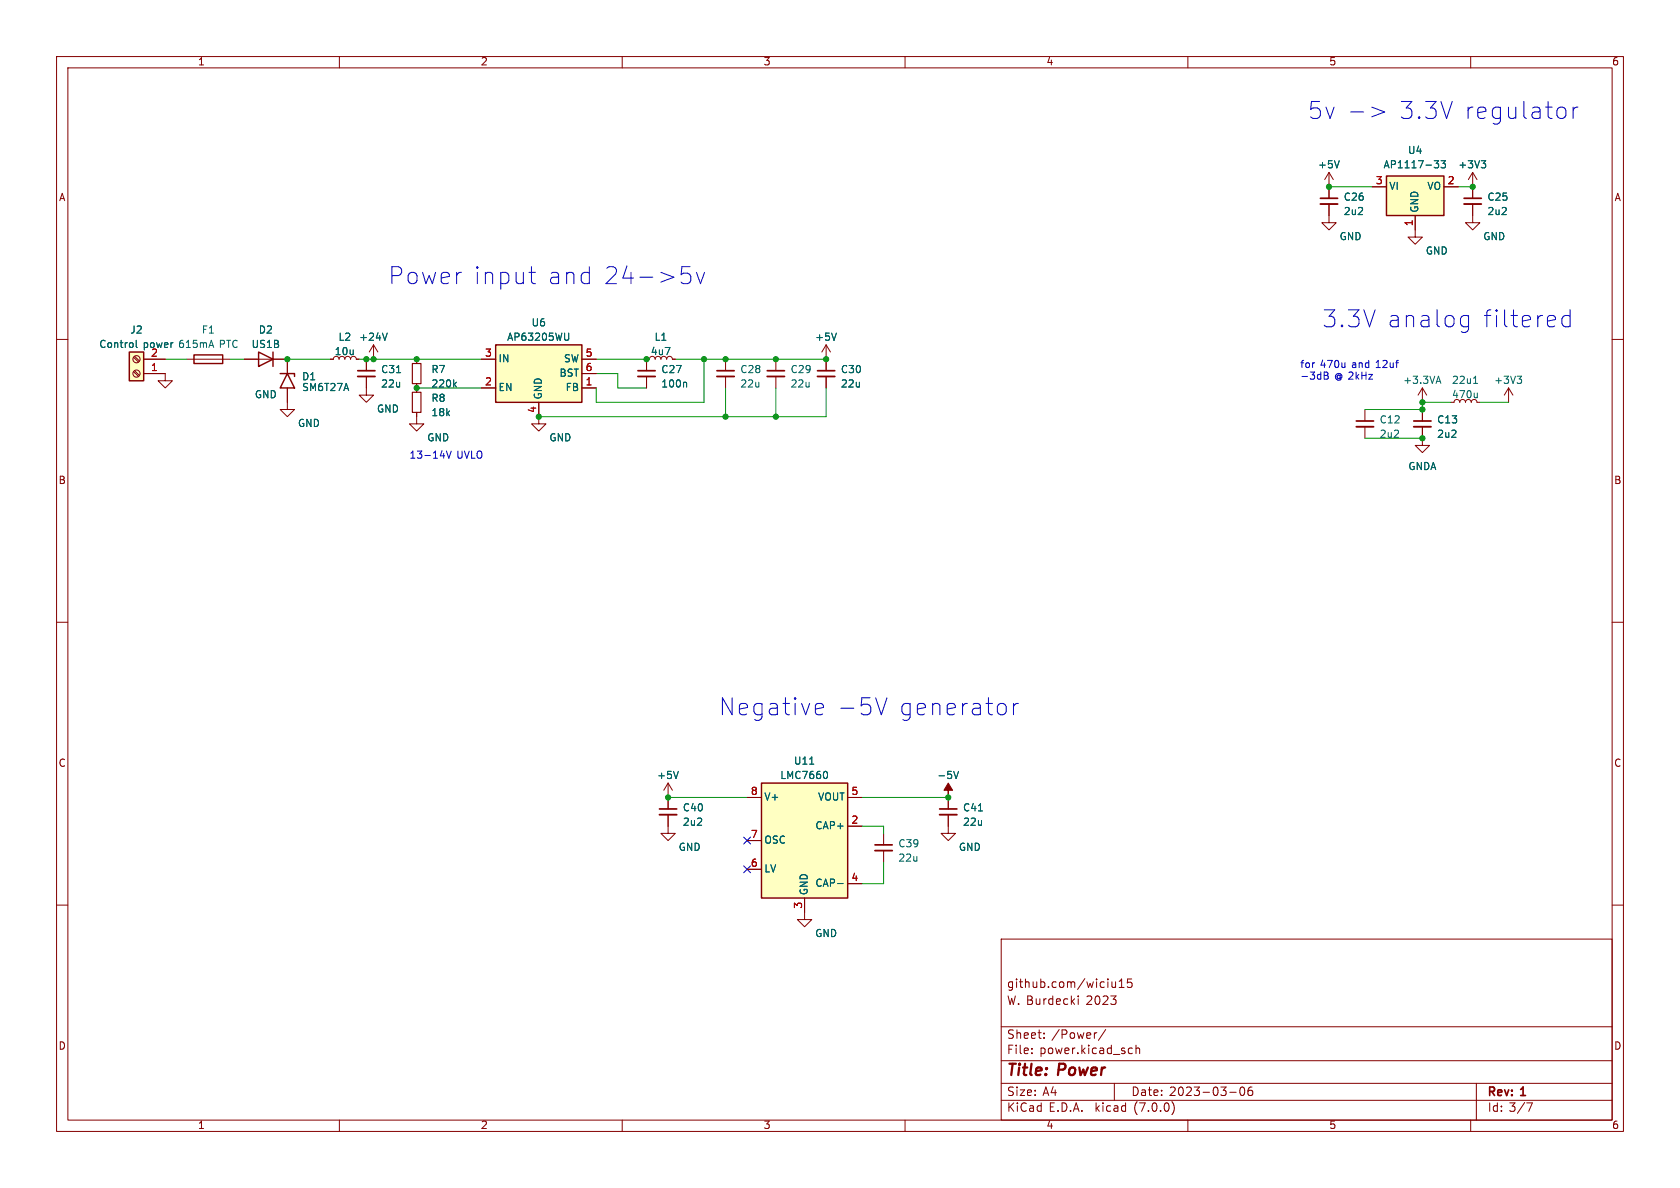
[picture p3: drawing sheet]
<svg xmlns="http://www.w3.org/2000/svg" width="297mm" height="210mm" viewBox="0 0 297 210" stroke-linecap="round" stroke-linejoin="round" font-family="sans-serif">
<g fill="none" stroke="#840000" stroke-width=".18">
<path d="M10 10h277v190h-277zM12 12h273v186h-273zM60 10v2M110 10v2M160 10v2M210 10v2M260 10v2M234.9 36.1v3.3h1.3l-1.3 1.2-1.2-1.2h1.2M234.9 30.5v4.6M234.9 30.5l-.7 1.3M234.9 30.5l.8 1.3M242.6 33h2.5"/>
<path d="M250.2 38.1v3.8h1.3l-1.3 1.3-1.3-1.3h1.3M255.3 33h2.5M260.3 36.1v3.3h1.3l-1.3 1.2-1.2-1.2h1.2M260.3 30.5l-.7 1.3M260.3 30.5v4.6M260.3 30.5l.8 1.3M10 60h2M285 60h2M23.6 63.2l.9 .8M23.6 65.7l.9 .8M23.8 63l.9 .8M23.8 65.5l.9 .9"/>
<path d="M25.4 66h3.8v1.3h1.3l-1.3 1.3-1.3-1.3h1.3M25.4 63.5h3.8M33 63.5h7.6M43.2 63.5h7.6v2.5M50.8 68.6v3.8h1.3l-1.3 1.3-1.3-1.3h1.3M58.4 63.5h.5M62 63.5l.1-.4 .4-.1 .4 .2 .1 .3h.5M64.8 66.5v3.4h1.2l-1.2 1.2-1.3-1.2h1.3M64.8 63.5v2M66 61l-.7 1.2M66 61v2.5M66 61l.8 1.2"/>
<path d="M73.7 72.9v2h1.2l-1.2 1.3-1.3-1.3h1.3M73.7 63.5v.8M73.7 67.8v1.5M85.1 68.6h2.5M85.1 63.5h2.5M95.2 71.1v3.8h1.3l-1.3 1.3-1.2-1.3h1.2M102.9 68.6h2.5M102.9 63.5h2.5M102.9 66h2.5M114.3 66.5v2.1M114.8 63.5h-.5v2M117.9 63.5l.1-.4 .4-.1 .3 .2 .2 .3h.5"/>
<path d="M128.3 63.5v2M128.3 66.5v2.1M137.2 63.5v2M137.2 66.5v2.1M146 61l-.7 1.2M146 61v4.5M146 66.5v2.1M146 61l.8 1.2M241.3 72.4v2M241.3 75.4v2.1M251.5 75.4v3.3h1.2l-1.2 1.3-1.3-1.3h1.3M251.5 68.6l-.8 1.3"/>
<path d="M251.5 68.6v2.5M251.5 72.4v2M251.5 68.6l.7 1.3M260.1 71.1l.2-.3 .3-.2 .4 .2 .1 .3h.5M266.7 68.6l-.8 1.3M266.7 68.6v2.5M266.7 68.6l.8 1.3M10 110h2M285 110h2M118.1 138.4v4.6M118.1 138.4l-.8 1.3M118.1 138.4l.8 1.3"/>
<path d="M10 160h2M118.1 144v3.3h1.3l-1.3 1.3-1.3-1.3h1.3M132.1 141h2.5M132.1 153.7h2.5M132.1 148.6h2.5M142.2 158.8v3.8h1.3l-1.3 1.2-1.2-1.2h1.2M149.9 146.1h2.5M149.9 156.2h2.5M149.9 141h2.5M156.2 147.3v2.1M156.2 150.4v2M167.6 144v3.3h1.3l-1.3 1.3-1.2-1.3h1.2"/>
<path d="M167.6 141v2M285 160h2M177 166h108v32h-108zM190.5 176.1l.1 .1M190.6 176.1v.1M190.6 176.6v1M190.7 176.1l-.1 .1M196.6 173.6v.9l.4 .1 .2-.2M197.2 173.6v1M197.9 174.6h.8M197.9 173.5l.4-.4v1.5M200.1 173.1h-.7l-.1 .7 .2-.2 .5 .1 .1 .2v.5l-.2 .2-.6-.2"/>
<path d="M60 198v2M110 198v2M160 198v2M177 194.5h108M177 191.5h108M177 187.5h108M177 181.5h108M182.4 186.1v.2M182.4 185.3v.2M184.6 183.4v.2M184.6 182.6v.2M193.8 182.6h.1"/>
<path d="M195.5 182l-1.3 1.9M197 191.5v3M199.8 185.3h.4M200.2 186.2l-.4 .1M200.8 185.4l.2-.1h.4l.1 1M200.8 184.8v1.5M207.2 194.8a1.74 1.74 0 0 1 0 2.2M210 198v2M217.4 193.1h1.1M219.4 192.2h.1a.81 .81 0 0 1 .6 .6 .81 .81 0 0 1-.3 .8l-.1 .1a.81 .81 0 0 1-.6-.7 .81 .81 0 0 1 .3-.8zM221.3 192.2a.59 .59 0 0 0-.7 .6v.6l.2 .2 .4 .1 .2-.2 .1-.5-.2-.2-.4-.1-.3 .3M260 198v2"/>
<path d="M261 191.5v6.5M269.9 195h1l-.6 1.5"/>
<circle cx="24.1" cy="63.5" r=".63"/>
<circle cx="24.1" cy="66" r=".63"/>
</g>
<path d="M233.4 36.1h3.1M258.8 36.1h3.1M63.2 66.5h3.1M112.8 66.5h3M126.7 66.5h3.1M135.6 66.5h3.1M144.5 66.5h3.1M239.8 75.4h3M249.9 75.4h3.1M116.6 144h3M154.7 150.4h3M166.1 144h3.1" fill="none" stroke="#840000" stroke-width=".33"/>
<path d="M233.4 35.1h3.1M258.8 35.1h3.1M63.2 65.5h3.1M112.8 65.5h3M126.7 65.5h3.1M135.6 65.5h3.1M144.5 65.5h3.1M239.8 74.4h3M249.9 74.4h3.1M116.6 143h3M154.7 149.4h3M166.1 143h3.1" fill="none" stroke="#840000" stroke-width=".3"/>
<g fill="none" stroke="#006464" stroke-width=".18">
<path d="M236.8 28.4l-.5 1.3M253.5 28.4h.8l-.4 .5 .4 .1v.4l-.2 .3h-.4M254.8 28.4h.7l-.4 .5 .4 .1v.6l-.2 .1-.5-.1M261.9 28.4h.7l-.4 .5M262.4 28.9l.2 .2v.3l-.2 .3M68.5 58.9l-.5 1.3M100.5 58.9v1l-.1 .2-.3 .1M147.9 58.9l-.5 1.3M24.1 60.2v1l.2 .2M37.1 61.1h.6M37.4 60.2l.4 1.2M80.3 67.9l.4 .5"/>
<path d="M80.7 67.6l-.5 .4M121.2 67.6l.2 .2v.6M254 67.4h.6M254.3 66.5l.4 1.3M260.5 67.8h.7M260.7 66.7l.2-.2v1.3M261.2 69.5v.8M261.2 70.2l-.2 .1M268.2 66.5h.8l-.4 .5M268.8 67l.2 .2v.3l-.2 .3M119.9 136.4l-.4 1.2M143.1 135.1h.8"/>
<path d="M146 136.4a.79 .79 0 0 1 0 1.2M168.6 136.4l.4 1.2 .5-1.2M148.1 156.2h.9"/>
</g>
<path d="M167.6 138.4l.8 1.3h-.8v1.3v-1.3h-.7z" fill="#840000" stroke="#840000" stroke-width=".18"/>
<g fill="#ffffc2" stroke="#ffffc2" stroke-width=".18">
<path d="M134.6 138.4h15.3v20.4h-15.3z"/>
<path d="M87.6 61h15.3v10.1h-15.3z"/>
<path d="M245.1 31.1h10.2v7h-10.2z"/>
<path d="M22.9 62.2h2.5v5.1h-2.5z"/>
</g>
<path d="M245.1 31.1h10.2v7h-10.2zM22.9 62.2h2.5v5.1h-2.5zM34.3 62.7h5.1v1.6h-5.1zM45.7 62.2l2.6 1.3-2.6 1.3zM48.3 62.2v2.6M49.5 66h2.6v.5M50.8 66l1.3 2.6h-2.6zM87.6 61h15.3v10.1h-15.3zM134.6 138.4h15.3v20.4h-15.3z" fill="none" stroke="#840000" stroke-width=".25"/>
<path d="M72.9 64.3h1.5v3.5h-1.5zM72.9 69.3h1.5v3.6h-1.5z" fill="none" stroke="#840000" stroke-width=".2"/>
<g fill="none" stroke="#0000c2" stroke-width=".18">
<path d="M242.5 18.9l2.3 .9-2.3 .9M275.8 18.9a.81 .81 0 0 1 1 .6v.9a.81 .81 0 0 1-1 .5M278.1 18.9v2M279 18.9a.76 .76 0 0 0-.9 .6M93.5 48.1h1.2M94 47.1v2.6l.1 .3 .6 .1M122 47.1h-1.4l-.2 1.5 .4-.3h.8l.2 .1 .3 .5v.7l-.1 .3-.4 .2h-.8l-.4-.2M123.1 48.1l.7 2 .8-2M258.5 57.6l.3 .2h.5l.3-.2M258.5 55.9l.3-.1h.5l.3 .1M259.6 55.8v2.4a.82 .82 0 0 1-1 .6M277.6 55.9l-.3-.1h-.6l-.3 .1-.3 .4v.9l.3 .4 .3 .2h.6l.3-.2"/>
<path d="M277.6 54.8v3M78.9 79.7l.4 1.3 .5-1.3M234.1 66.4h.4M234.5 66.4l.3 .2v.3l-.7 .1M234.7 65.9l.1 .2-.3 .3M144.6 124.3h.5l.3 .2 .2 .6-1.5 .2M145.4 126.2l-.3 .1h-.5M154.8 123.3l1 3 1-3M177.7 124.6l.2 .3v.9l-.2 .3M179.2 124.3v2M180 124.3a.77 .77 0 0 0-.8 .6"/>
</g>
<g fill="none" stroke="#009600" stroke-width=".18">
<path d="M234.9 33h7.7M257.8 33h2.5M29.2 63.5h3.8M40.6 63.5h2.6M50.8 63.5h7.6M63.5 63.5h21.6M73.7 68.6h11.4M105.4 63.5h8.9M105.4 66h3.8v2.6h5.1M119.4 63.5h26.6M124.5 63.5v7.6h-19.1v-2.5M128.3 68.6v5.1"/>
<path d="M137.2 68.6v5.1M146 68.6v5.1h-50.8M241.3 77.5h10.2M256.5 71.1h-5v1.3h-10.2M261.6 71.1h5.1M118.1 141h14M152.4 141h15.2M152.4 146.1h3.8v1.2M156.2 152.4v3.8h-3.8"/>
</g>
<path d="M131.5 153.1l1.2 1.2M131.5 148l1.2 1.2M132.7 153.1l-1.2 1.2M132.7 148l-1.2 1.2" fill="none" stroke="#000084" stroke-width=".18"/>
<g fill="#009600" stroke="#009600" stroke-width=".18">
<circle cx="95.2" cy="73.7" r=".46"/>
<circle cx="73.7" cy="68.6" r=".46"/>
<circle cx="73.7" cy="63.5" r=".46"/>
<circle cx="128.3" cy="63.5" r=".46"/>
<circle cx="124.5" cy="63.5" r=".46"/>
<circle cx="114.3" cy="63.5" r=".46"/>
<circle cx="137.2" cy="63.5" r=".46"/>
<circle cx="137.2" cy="73.7" r=".46"/>
<circle cx="128.3" cy="73.7" r=".46"/>
<circle cx="118.1" cy="141" r=".46"/>
<circle cx="146" cy="63.5" r=".46"/>
<circle cx="167.6" cy="141" r=".46"/>
<circle cx="251.5" cy="77.5" r=".46"/>
<circle cx="251.5" cy="71.1" r=".46"/>
<circle cx="251.5" cy="72.4" r=".46"/>
<circle cx="260.3" cy="33" r=".46"/>
<circle cx="234.9" cy="33" r=".46"/>
<circle cx="50.8" cy="63.5" r=".46"/>
<circle cx="66" cy="63.5" r=".46"/>
<circle cx="64.8" cy="63.5" r=".46"/>
</g>
<g font-size="4.2" fill="#0000c2">
<text x="231.1" y="21.6">5v -&gt;</text>
<text x="246.9" y="21.6">3.3V regulator</text>
<text x="68.6" y="50.8">Power</text>
<text x="83.4" y="50.8">input</text>
<text x="96.3" y="50.8">and 24-&gt;5v</text>
<text x="233.7" y="58.4">3.3V analog</text>
<text x="261.7" y="58.4">filtered</text>
<text x="127" y="127">Negative</text>
<text x="147.7" y="127">-5V</text>
<text x="158.4" y="127">generator</text>
</g>
<g font-size="2.8" fill="#840000">
<text x="178" y="190.8">Title:</text>
<text x="187.1" y="190.8">Power</text>
</g>
<g font-size="2.1" fill="#840000">
<text x="178" y="177.9">W. Burdecki</text>
<text x="178" y="174.9">github.com/wiciu15</text>
<text x="192" y="177.9">2023</text>
<text x="178" y="183.9">Sheet:</text>
<text x="185.9" y="183.9">/Power/</text>
<text x="178" y="186.6">File:</text>
<text x="183.8" y="186.6">power.kicad_sch</text>
<text x="178" y="196.8">KiCad</text>
<text x="178" y="194">Size:</text>
<text x="184.3" y="194">A4</text>
<text x="185.4" y="196.8">E.D.A.</text>
<text x="193.7" y="196.8">kicad</text>
<text x="200" y="194">Date:</text>
<text x="200.6" y="196.8">(7.0.0)</text>
<text x="206.7" y="194">2023-03-06</text>
<text x="263" y="194.2">Rev:</text>
<text x="263" y="196.8">Id: 3/7</text>
<text x="269" y="194.2">1</text>
</g>
<g font-size="1.8" fill="#840000">
<text x="35" y="11.8">1</text>
<text x="85" y="11.8">2</text>
<text x="135" y="11.8">3</text>
<text x="185" y="11.8">4</text>
<text x="235" y="11.8">5</text>
<text x="285" y="11.8">6</text>
<text x="10.4" y="35.8">A</text>
<text x="285.4" y="35.8">A</text>
<text x="10.3" y="85.8">B</text>
<text x="285.3" y="85.8">B</text>
<text x="10.3" y="135.8">C</text>
<text x="285.3" y="135.8">C</text>
<text x="10.3" y="185.8">D</text>
<text x="285.3" y="185.8">D</text>
<text x="35" y="199.8">1</text>
<text x="85" y="199.8">2</text>
<text x="135" y="199.8">3</text>
<text x="185" y="199.8">4</text>
<text x="235" y="199.8">5</text>
<text x="285" y="199.8">6</text>
</g>
<g font-size="1.8" fill="#006464">
<text x="248.9" y="27.5">U4</text>
<text x="233" y="30">+5V</text>
<text x="237.5" y="35.8">C26</text>
<text x="244.5" y="30">AP1117-33</text>
<text x="245.6" y="33.8">VI</text>
<text x="252.2" y="33.8">VO</text>
<text x="257.7" y="30">+3V3</text>
<text x="262.9" y="35.8">C25</text>
<text x="237.5" y="38.3">2u2</text>
<text x="251" y="37.6" transform="rotate(-90 251 37.6)">GND</text>
<text x="262.9" y="38.3">2u2</text>
<text x="236.8" y="42.7">GND</text>
<text x="252" y="45.3">GND</text>
<text x="262.2" y="42.7">GND</text>
<text x="23" y="59.2">J2</text>
<text x="35.6" y="59.2">F1</text>
<text x="45.7" y="59.2">D2</text>
<text x="93.9" y="58">U6</text>
<text x="17.5" y="61.8">Control</text>
<text x="25.3" y="61.8">power</text>
<text x="31.4" y="61.8">615mA</text>
<text x="38.7" y="61.8">PTC</text>
<text x="44.4" y="61.8">US1B</text>
<text x="59.1" y="63.1">10u</text>
<text x="59.8" y="60.5">L2</text>
<text x="63.4" y="60.5">+24V</text>
<text x="88.1" y="64.3">IN</text>
<text x="89.6" y="60.5">AP63205WU</text>
<text x="99.6" y="64.3">SW</text>
<text x="115" y="63.1">4u7</text>
<text x="115.7" y="60.5">L1</text>
<text x="144.1" y="60.5">+5V</text>
<text x="45" y="70.7">GND</text>
<text x="53.3" y="67.5">D1</text>
<text x="53.3" y="69.4">SM6T27A</text>
<text x="67.3" y="66.2">C31</text>
<text x="67.3" y="68.8">22u</text>
<text x="76.2" y="66.2">R7</text>
<text x="76.2" y="68.8">220k</text>
<text x="76.2" y="71.3">R8</text>
<text x="88.1" y="69.4">EN</text>
<text x="96.1" y="70.6" transform="rotate(-90 96.1 70.6)">GND</text>
<text x="98.8" y="66.9">BST</text>
<text x="99.9" y="69.4">FB</text>
<text x="116.8" y="66.2">C27</text>
<text x="116.8" y="68.8">100n</text>
<text x="130.8" y="66.2">C28</text>
<text x="130.8" y="68.8">22u</text>
<text x="139.7" y="66.2">C29</text>
<text x="139.7" y="68.8">22u</text>
<text x="148.6" y="66.2">C30</text>
<text x="148.6" y="68.8">22u</text>
<text x="248" y="68.1">+3.3VA</text>
<text x="256.6" y="68.1">22u1</text>
<text x="256.6" y="70.7">470u</text>
<text x="264.1" y="68.1">+3V3</text>
<text x="52.6" y="75.8">GND</text>
<text x="66.6" y="73.2">GND</text>
<text x="76.2" y="73.9">18k</text>
<text x="243.8" y="75.1">C12</text>
<text x="243.8" y="77.7">2u2</text>
<text x="254" y="75.1">C13</text>
<text x="254" y="77.7">2u2</text>
<text x="75.5" y="78.3">GND</text>
<text x="97.1" y="78.3">GND</text>
<text x="248.9" y="83.4">GNDA</text>
<text x="116.1" y="138">+5V</text>
<text x="137.9" y="138">LMC7660</text>
<text x="140.3" y="135.4">U11</text>
<text x="165.6" y="138">-5V</text>
<text x="120.7" y="143.7">C40</text>
<text x="135.1" y="141.8">V+</text>
<text x="144.5" y="141.8">VOUT</text>
<text x="170.2" y="143.7">C41</text>
<text x="120.7" y="146.2">2u2</text>
<text x="135.1" y="149.4">OSC</text>
<text x="144" y="146.9">CAP+</text>
<text x="170.2" y="146.2">22u</text>
<text x="119.9" y="150.7">GND</text>
<text x="135.1" y="154.5">LV</text>
<text x="158.8" y="150.1">C39</text>
<text x="158.8" y="152.6">22u</text>
<text x="169.5" y="150.7">GND</text>
<text x="143.1" y="158.2" transform="rotate(-90 143.1 158.2)">GND</text>
<text x="144" y="157">CAP-</text>
<text x="144.1" y="165.9">GND</text>
</g>
<g font-size="1.8" fill="#a90000">
<text x="243.2" y="32.8">3</text>
<text x="255.9" y="32.8">2</text>
<text x="249.9" y="40" transform="rotate(-90 249.9 40)">1</text>
<text x="26.6" y="65.8">1</text>
<text x="26.6" y="63.2">2</text>
<text x="85.7" y="63.2">3</text>
<text x="103.5" y="63.2">5</text>
<text x="103.5" y="65.8">6</text>
<text x="85.7" y="68.3">2</text>
<text x="103.5" y="68.3">1</text>
<text x="95" y="73.1" transform="rotate(-90 95 73.1)">4</text>
<text x="132.7" y="140.7">8</text>
<text x="150.5" y="140.7">5</text>
<text x="132.7" y="148.3">7</text>
<text x="150.5" y="145.8">2</text>
<text x="132.7" y="153.4">6</text>
<text x="150.5" y="156">4</text>
<text x="142" y="160.7" transform="rotate(-90 142 160.7)">3</text>
</g>
<g font-size="1.8" fill="#0000c2">
<text x="229.9" y="65.3">for</text>
<text x="233.4" y="65.3">470u</text>
<text x="239.1" y="65.3">and</text>
<text x="243.4" y="65.3">12uf</text>
<text x="229.9" y="67.3">-3dB</text>
<text x="236" y="67.3">@ 2kHz</text>
<text x="72.4" y="81.3">13-14V</text>
<text x="80.8" y="81.3">UVLO</text>
</g>
</svg>
